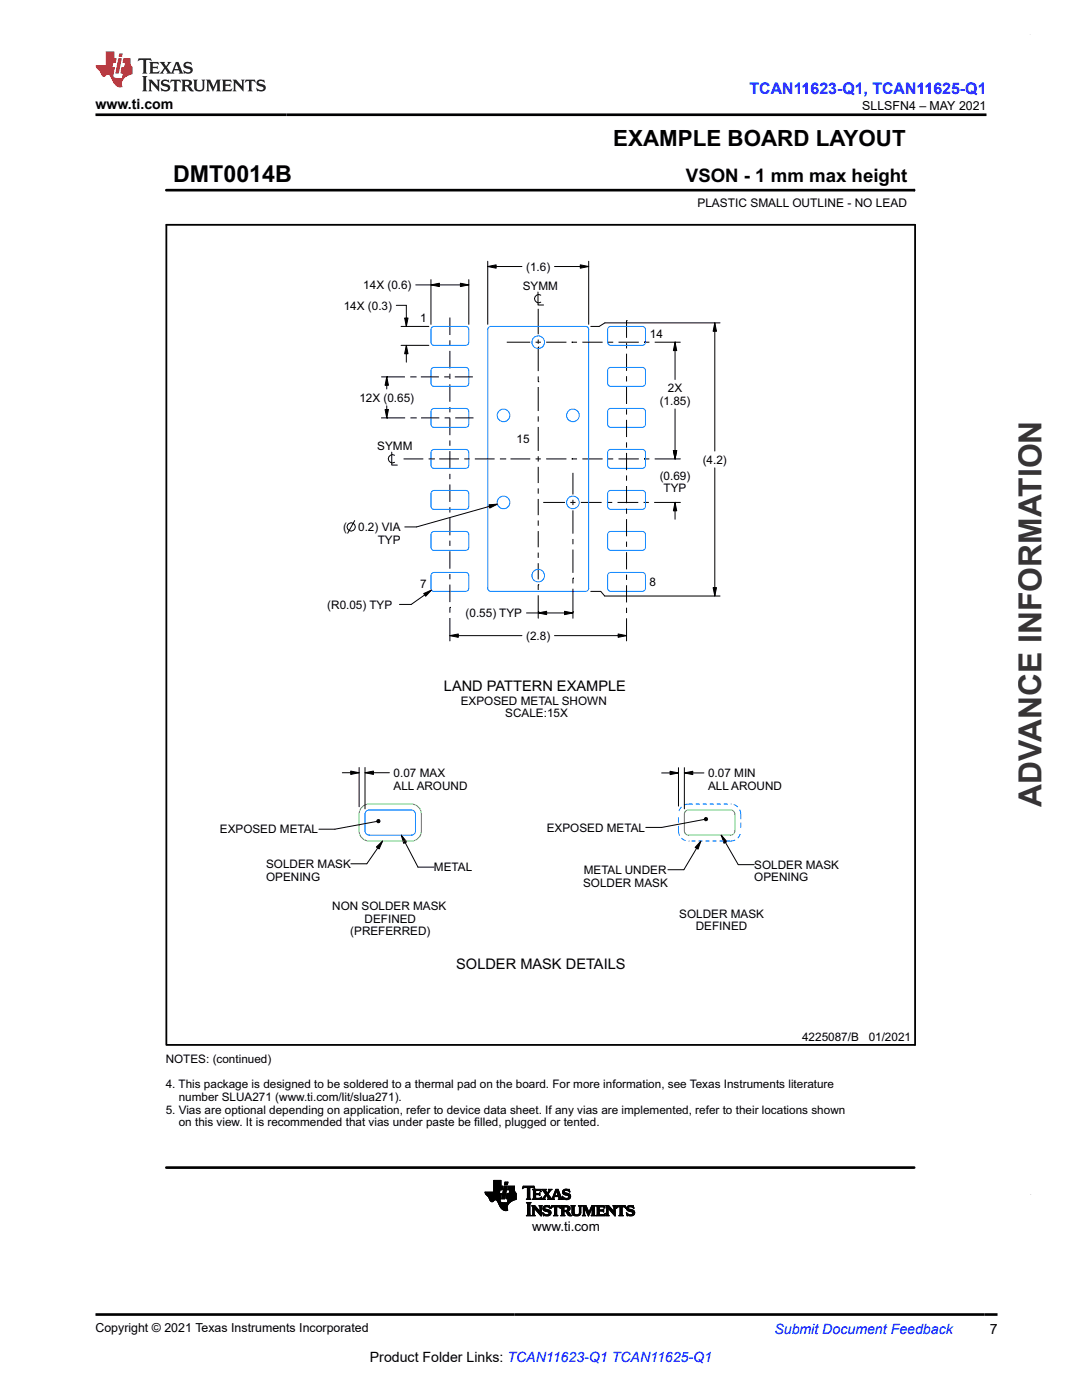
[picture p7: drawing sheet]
<svg xmlns="http://www.w3.org/2000/svg" width="216mm" height="279mm" viewBox="0 0 216 279" stroke-linecap="round" stroke-linejoin="round" font-family="sans-serif">
<g fill="none" stroke="#000" stroke-width=".2">
<path d="M33.2 38h149.2M182.4 37.7v.5M83 56.9h10.5M86 56.9l1.7-.4v.7zM86 55.8v8.9M91.9 56.5l1.6 .4-1.6 .3zM93.5 55.8v8.9M97.3 53.2l1.7-.3v.6zM97.3 52.1v12.6M97.3 53.2h6.8M107.3 58.3v2.6h1.2M107.9 58.9a.82 .82 0 0 0-1.3 .7 .82 .82 0 0 0 1.3 .7"/>
<path d="M110.6 53.2h6.9M115.8 52.9l1.7 .3-1.7 .3zM117.5 52.1v12.6M76.1 75.2h4.7M77.2 75.2l.3 1.7h-.7zM77.2 75.2v2.4M77.2 75.2h.1M79.1 60.9h2v4.2M80 68.9h5.6M80 65.1h5.6M80.7 63.5h.7l-.3 1.6zM81.1 68.9l.3 1.7h-.7z"/>
<path d="M81.1 68.9v3.4M81.9 75.2h1M82.9 75.2h.1M84 75.2h3.6M88.6 75.2h1.1M89.8 63.4v3.5M89.8 67.9v1.1M89.8 70v3.5M89.8 74.6v1M89.8 76.7v3.5M90.8 75.2h3.6M101.1 68.3h4.7"/>
<path d="M106.9 68.3h1M107.4 76.2h.1M107.4 69.3h.1M107.4 61.6v5.1M107.4 67.8v.8M107.4 69.3v4.8M107.4 75.1v1.1M107.4 77.2v4.8M109 68.3h4M114.1 68.3h.1M114.1 68.3h1M116.2 68.3h4"/>
<path d="M121.3 68.3h1.1M123.4 68.3h4.1M125 64h.1M125 64v3.4M125 68.5v1M125 70.6v3.4M125 75.1v1M125 77.2v3.4M128.5 68.3h.1M128.5 68.3h1.1M130.6 68.3h5.1M134.7 68.3h.1"/>
<path d="M134.7 68.3l.3 1.7h-.6zM134.7 68.3v7.4M142.6 64.4l.4 1.7h-.7zM142.6 64.4v25.6M143.7 64.4h-23l-1.1 .7h-1.7M76.1 83.4h4.7M76.8 81.7h.7l-.3 1.7zM77.2 81v2.4M77.2 83.4h.1M78.2 90.2v2.6h1.1M78.7 90.9a.82 .82 0 0 0-1.2 .7 .82 .82 0 0 0 1.2 .7M80.5 91.6h4"/>
<path d="M81.9 83.4h1.1M83 83.4h.1M84 83.4h3.7M85.5 91.6h1.1M86.6 91.6h.1M87.6 91.6h4M88.7 83.4h1.1M89.8 81.2v1.1M89.8 83.4v3.5M89.8 87.9v1.1M89.8 90v3.5M89.8 94.6v1"/>
<path d="M89.8 96.7v3.5M90.8 83.4h3.7M92.6 91.6h1.1M94.7 91.6h4M99.8 91.6h1M100.8 91.6h.1M101.9 91.6h3.9M106.9 91.6h1M107.4 83.1v1M107.4 85.2v4.8M107.4 91.1v1M107.4 93.2v3.2"/>
<path d="M107.4 97.5v1M107.4 99.6v3.2M109 91.6h4M114.1 91.6h.1M114.1 91.6h1M114.3 94.4v4.3M114.3 99.7v1.1M116.2 91.6h4M121.3 91.6h1.1M123.4 91.6h4.1M125 81.7v1M125 83.8v3.4"/>
<path d="M125 88.3v1M125 90.4v3.4M125 94.9v1M125 97v3.4M128.5 91.6h.1M128.5 91.6h1.1M130.6 91.6h5.2M134.4 89.9h.6l-.3 1.7zM134.7 91.6h.1M134.7 81.6v10M142.6 93.4v25.6M70.8 103.9l-1.4 2.5"/>
<path d="M84.5 118.5l1.6-.7-1.2 1.2zM86.1 117.8l-4 2.8h-2.4M89.8 101.2v1.1M89.8 103.3v3.5M89.8 107.9v1.1M89.8 110v3.5M89.8 114.6v1M89.8 116.7v3.5M97.6 100.7l1.7-.1-1.6 .8zM99.3 100.6l-16.2 4.6h-2.3M107.4 116.7h.1M107.4 103.9v1"/>
<path d="M107.4 106v3.2M107.4 110.3v1M107.4 112.4v3.2M107.4 116.7v1M107.4 118.8v4.6M108.4 100.3h4.3M113.8 100.3h1M114.3 115.4h.1M114.3 101.9v4.6M114.3 107.6v1M114.3 109.7v4.6M114.3 115.4v1"/>
<path d="M114.3 117.5v5.9M115.9 100.3h4.1M117.9 118h2l.8 1h23M121.1 100.3h1.1M123.2 100.3h4.2M125 101.5v1M125 103.6v3.4M125 108.1v1M125 110.2v3.4M125 114.7v1M125 116.8v3.4M128.4 100.3h1.1"/>
<path d="M130.5 100.3h5.3M134.7 100.3h.1M134.7 100.3l.3 1.7h-.6zM134.7 100.3v3.3M142.3 117.3h.7l-.4 1.7zM89.8 126.9l1.6-.4v.7zM89.8 121.2h.1M89.8 126.8h.1M89.8 121.2v1.1M89.8 123.3v4.6M89.8 126.9h14.3M105.1 122.3h9.2"/>
<path d="M107.4 122.3l1.7-.3v.7zM107.4 122h.1M110.6 126.9h14.4M112.6 122l1.7 .3-1.7 .4zM114.3 122.1h.1M123.3 126.5l1.7 .4-1.7 .3zM125 121.3v1M125 123.4v4.5M68.3 154.2h3.4M70 153.9l1.7 .3-1.7 .4zM71.7 153.2v7.8M72.8 154.2l1.7-.3v.7z"/>
<path d="M72.8 153.2v8.2M72.8 154.2h4.9M132 154.3h3.4M133.7 153.9l1.7 .4-1.7 .3zM135.4 153.2v7.7M136.6 154.3l1.6-.4v.7zM136.6 153.2v8.2M136.6 154.3h3.9M75.1 169l1.2-1.2-.6 1.6zM75.2 163.9l-8.4 1.6h-3.2M75.2 163.7l.2-.2 .3 .1 .1 .3-.1 .2-.3 .1-.2-.2zM76.3 167.8l-3.1 4.6h-3.2"/>
<path d="M80.1 166.7l1.1 1.3-.6 .3zM80.1 166.7l3.3 6.4h3.2M139.9 167.8l-.6 1.7-.6-.4zM139.9 167.8l-3.4 5.8h-3.2M140.5 163.5l-8.5 1.6h-3.1M140.6 163.3l.2-.2 .3 .1 .1 .3-.1 .2-.3 .1-.2-.2zM143.9 166.7l1.1 1.3-.5 .3zM143.9 166.7l3.4 5.9h3.2M96.8 238h2.9M96.8 238.1h2.9M96.8 238.2h2.8M96.9 238.2h3.2l-.2 1"/>
<path d="M96.9 238.3h3.1M96.9 238.4h3.1M97 238.4h3M97.1 238.5h2.9M97.1 238.6h2.9M97.2 238.6h2.8M97.3 238.7h2.7M97.4 238.8h2.5M97.5 238.9h2.4M97.6 239h2.3M97.6 239.1h2.3M97.6 239.2h2.3"/>
<path d="M97.7 239.3h2.1M97.7 239.4h2.1M97.7 239.5h1M97.8 239.5h.8M97.8 239.6h.7M97.9 239.7h.6M97.9 239.7h.5M98.1 239.8h.2M98.5 237.8h1.2M98.5 237.7h1.2M98.5 237.6h1.3M98.5 236.7h1.8l-.1 .8h-1.7"/>
<path d="M98.5 237.4h1.7M98.5 237.3h1.7M98.5 237.2h1.7M98.5 237.2h1.8M98.5 237.1h1.8M98.5 237h1.8M98.5 236.9h1.8M98.5 236.8h1.8M98.5 236.6h1.5M98.5 236.5h1.5M98.5 236.4h1.5M98.5 236.3h1.5"/>
<path d="M98.5 236.2h1.5M98.5 236.1h1.5M98.5 236h1.5M98.5 235.9h1.5M98.5 235.8h1.5M98.5 235.7h1.5M98.5 235.6h1.5M99 239.5h.8M99.1 239.5h.7M99.2 239.6h.6M99.2 239.7h.6M99.3 239.7h.5"/>
<path d="M99.3 239.8h.5M99.3 239.9h.6M99.4 239.9h.6M99.7 237.9h-2.9l.1 .4 .6 .6 .4 .8 .4 .1 .4-.3h.4l.8 1.5 .7 .5h.7l-.1-.8 .6-.8M99.8 237.5l-.2 .7M99.9 239.2l-.1 .6 .6 .2h.8l.2-.7M100 236.7v-1.1h-1.5v2.3M100.1 239.2h.6M100.1 239.1h.6M100.2 239h.5M100.2 238.9h.6M100.2 238.8h.6"/>
<path d="M100.2 238.7h.6M100.2 238.6h.6M100.3 238.6h.5M100.3 238.5h.5M100.3 238.4h.6M100.3 238.3h.6M100.3 238.2h.6M100.3 238.1h.6M100.4 238h.5M100.4 238h.6M100.4 237.9h.6M100.4 237.8h.6"/>
<path d="M100.4 237.7h.6M100.4 237.6h.6M100.5 237.5h.5M100.5 237.4h.6M100.5 237.3h.6M100.5 237.2h.6M100.5 237.1h.6M100.6 237h.5M100.6 237h.6M100.6 236.9h.6M100.6 236.8h.6M100.6 236.7h.6l-.5 2.6h-.6z"/>
<path d="M100.7 236.4h.6M100.7 236.3h.6M100.7 236.2h.6M100.7 236.1h.6M100.7 236h.6M100.8 236h.5M100.8 235.9h.6l-.2 .6h-.5zM101 239.1h2M101 239h2M101 239.2h2M101 238.9h2M101 238.9v.3l.4 .1"/>
<path d="M101 238.8h2M101.1 238.7h1.9M101.1 238.6h1.9M101.1 238.5h1.9M101.1 238.4h1.9M101.1 238.3h1.9M101.2 239.9h.6M101.3 239.9h.6M101.3 239.8h.7M101.3 239.7h.8M101.3 239.7h.9M101.3 239.6h1"/>
<path d="M101.3 237.4h1.4M101.3 239.5h1.2M101.3 239.5h1.3M101.3 237.3h1.4M101.3 239.4h1.5M101.4 237.2h1.3M101.4 239.3h1.6M101.4 237.1h1.3M101.4 237h1.3M101.4 236.9h1.3M101.4 236.8h1.3M101.6 238.2h1.4"/>
<path d="M101.6 238.1h1.3M101.6 238h1.2M101.7 237.9h1.1M101.7 237.8h1M101.7 237.7h1M101.7 237.6h1M101.7 237.5l-.1 .7M102.7 237.5h-1.4l.2-.8h1.2v1l.3 .5v1.2M103 239.4l-1.2 .5M103 238.2h-1.8l-.2 .7M104.2 237.2h.2M104.3 237.1h.2"/>
<path d="M104.3 237h2.3M104.3 236.9h2.3M104.4 236.8h2.2M105 239.3h.9M105.2 239.2h.6M105.2 237.1h.5M105.2 239.1h.5M105.2 237.1v-.1h-.5l-.5 .2 .2-.5h2.1l.2 .5-.5-.2h-.4l-.1 .1M105.2 239l-.2 .3M105.2 239h.5M105.2 238.9h.5M105.2 238.8h.5"/>
<path d="M105.2 238.7h.5M105.2 238.6h.5M105.2 238.5h.5M105.2 238.4h.5M105.2 238.3h.5M105.2 238.2h.5M105.2 238.1h.5M105.2 238h.5M105.2 237.9h.5M105.2 237.8h.5M105.2 237.7h.5M105.2 237.6h.5"/>
<path d="M105.2 237.5h.5M105.2 237.4h.5M105.2 237.3h.5M105.2 237.2h.5M105.2 237.1v1.9M105.7 239l.2 .3M105.7 237.1v1.9M105.9 239.3h-.9M106.2 239.3h1.7M106.3 237.4h1.6M106.4 239.2h1.6M106.4 237.5h1.5"/>
<path d="M106.4 239.1h.5M106.4 237.6h.5M106.4 237.7l-.2-.4h1.6l.2 .5M106.4 239l-.2 .3M106.4 238.2h1.1l.2-.2v.6l-.2-.2-1.1 .1M106.4 239h.5M106.4 238.9h.5M106.4 238.8h.5M106.4 238.7h.5M106.4 238.6h.5M106.4 238.4h1.3M106.4 238.3h1.3"/>
<path d="M106.4 238.1h.5M106.4 238h.5M106.4 237.9h.5M106.4 237.8h.5M106.4 237.7h.5M106.4 237.7v1.3M106.5 237.1h.2M106.6 237.2h.1M106.9 237.7l.1-.1h.5l.5 .2M106.9 238.4v.7h.8l.3-.2-.1 .5-1.7-.1M106.9 237.7v.5M107.5 238.2h.2"/>
<path d="M107.6 238.5h.1M107.6 239.1h.4M107.6 238.1h.1M107.6 238.6h.1M107.6 237.6h.3M107.8 237.7h.2M107.9 239h.1M107.9 237.8h.1M108 238.9h.1M108 239.3h.8M108.1 237.4h.8M108.3 239.2h.3"/>
<path d="M108.3 237.5h.6M108.3 239.1h.4M108.4 237.6h.5M108.4 239l-.4 .3M108.4 239h.3M108.4 237.7h.6M108.5 238.9h.3M108.5 237.8h.5M108.5 238.8h.3M108.6 237.9h.5M108.6 238.8h.3M108.6 238h.5"/>
<path d="M108.7 238.7h.3M108.7 238.1h.8M108.7 238.6h.8M108.8 238.2h.6M108.8 239.3h-.8M108.8 238.5h.7M108.8 238.3h.6M108.9 238.4h.5M108.9 237.7l.1-.4h-.9l.8 1.1-.5 .6M108.9 237.7l.3 .4 .4-.5-.2-.3h.7l-.7 1M109.1 238.7h.5M109.2 238.8h.5"/>
<path d="M109.3 239.3l.1-.2-.4-.6-.3 .7 .1 .1M109.3 239.3h1.4M109.3 238h.3M109.3 238.9h.5M109.3 237.9h.3M109.4 238.3l.7 .9 .2-.2M109.4 239h.5M109.4 237.8h.3M109.4 239.1h.5M109.4 239.2h.6M109.5 237.7h.3M109.5 237.4h.6"/>
<path d="M109.5 237.6h.3M109.6 237.5h.3M110.1 239.2h.4M110.2 239.1h.3M110.2 239h.3M110.3 239l.6-1.7h.5l.6 1.8 .3 .2M110.3 238.9h.3M110.3 238.8h.3M110.4 238.8h1.5M110.4 238.7h1.5M110.4 238.6h.3M110.5 238.5h.2"/>
<path d="M110.5 238.4h.3M110.5 239.1l.2 .2M110.5 239.1l.1-.3h.8l.1 .3M110.5 238.3h.3M110.6 238.2h.2M110.6 238.1h.3M110.7 239.3h-1.4M110.7 238h.2M110.7 237.9h.3M110.7 237.8h.3M110.8 237.7h.7M110.8 237.6h.7"/>
<path d="M110.8 237.5h.6M110.9 237.4h.5M111 237.7l.4 .9h-.7zM111.1 237.8h.4M111.1 237.9h.5M111.1 238h.5M111.2 238.1h.4M111.2 238.2h.5M111.2 238.3h.5M111.3 238.4h.5M111.3 238.5h.5M111.4 238.6h.4"/>
<path d="M111.4 239.3h.9M111.5 238.8h.4M111.5 238.9h.5M111.5 239h.5M111.5 239.1l-.1 .2M111.6 239.2h.5M111.6 239.1h.4M112.2 238.8h.1M112.2 238.9h.2M112.2 237.9h.4M112.2 238h.5M112.2 237.8h.4"/>
<path d="M112.3 239h.3M112.3 239.3h-.9M112.3 238.1h.7M112.3 237.7h.3M112.3 239.1h.5M112.3 238.2h1.1M112.3 239.2h1.4M112.3 237.6h.4M112.3 239.3h.2M112.4 238.3h1.2M112.4 237.5h1.2M112.5 238.4h1.2"/>
<path d="M112.5 237.4h1.1M112.6 239.3h.9M112.7 238.5h1.1M112.7 237.3h.5M112.9 239.4h.3M113.1 238.6h.7M113.2 238.6l.3 .2-.3 .3h-.5l-.5-.4M113.3 239.1h.5M113.3 237.6h.4M113.4 238.7h.5M113.4 239h.4M113.5 238.8h.4"/>
<path d="M113.5 238.9h.3M113.5 237.7h.2M113.6 237.8h.1M113.7 237.9l-.6-.3h-.4l-.1 .2 .1 .2 1.1 .4v.5l-.2 .4-1.3 .1-.1-.7M113.7 237.9l-.1-.6h-.8l-.4 .3-.2 .3 .1 .3 .9 .4M113.7 237.9h.1M99.4 240h1M99.4 240.1h2.2M99.5 240.1h2.1M99.5 240.2h2M99.5 240.3h1.9M99.6 240.3h1.8"/>
<path d="M99.6 240.4h1.8M99.6 240.5h1.7M99.7 240.5h1.6M99.7 240.6h1.6M99.7 240.7h1.5M99.8 240.7h1.4M99.8 240.8h1.4M99.8 240.9h1.4M99.9 240.9h1.3M99.9 241h1.3M100 241.1h1.2M100.1 241.2h1.1"/>
<path d="M100.2 241.3h1M100.2 241.3h1.1M100.3 241.4h1M100.4 241.5h.9M100.6 241.5h.7M100.9 241.6h.1M101.2 240h.5M105 242.6l.3-.3v-2l-.3-.3h1l-.3 .3v2.1l.3 .2M105 242.6h1M105.1 240.1h.8M105.2 242.5h.6M105.2 240.2h.6"/>
<path d="M105.2 242.4h.5M105.3 240.3h.4M105.3 242.3h.4M105.3 242.2h.4M105.3 242.1h.4M105.3 242h.4M105.3 241.9h.4M105.3 241.8h.4M105.3 241.7h.4M105.3 241.6h.4M105.3 241.5h.4M105.3 241.4h.4"/>
<path d="M105.3 241.3h.4M105.3 241.2h.4M105.3 241.1h.4M105.3 241h.4M105.3 240.9h.4M105.3 240.8h.4M105.3 240.7h.4M105.3 240.6h.4M105.3 240.5h.4M105.3 240.4h.4M106 242.6h-1M106.1 242.6h.7"/>
<path d="M106.1 240.6h.6M106.2 240.7h.6M106.3 242.5h.4M106.3 240.8h.6M106.3 242.4h.3M106.3 240.9h.7M106.3 242.3h.3M106.3 242.2h.3M106.3 242.1h.3M106.3 242h.3M106.3 241.9h.3M106.3 241.8h.3"/>
<path d="M106.3 241.7h.3M106.3 241.6h.3M106.3 241.5h.3M106.3 241.4h.3M106.3 241.3h.3M106.3 241.2h.3M106.3 241.1h.8M106.3 241h.8M106.6 241.1v1.3l.2 .2M106.6 241.1h.1M106.6 241.1l1.4 1.6v-1.8l.2-.3h-.6l.1 .3 .1 .9M106.7 241.2h.5"/>
<path d="M106.7 241.3h.6M106.8 242.6h-.7M106.8 241.4h.6M106.9 241.5h.6M107 241.6h.6M107.1 241.7h.5M107.1 241.8h.9M107.2 241.9h.8M107.3 241.9h.7M107.4 242h.6M107.5 242.1h.5M107.6 242.2h.4"/>
<path d="M107.6 240.6h.6M107.6 242.3h.4M107.7 240.7h.4M107.7 242.4h.3M107.7 240.8h.3M107.7 241.8l-1-1.2h-.6l.2 .3v1.5l-.2 .2M107.7 241.8h.1M107.7 240.9h.3M107.8 241.7h.2M107.8 241.6h.2M107.8 241.5h.2M107.8 241.4h.2"/>
<path d="M107.8 241.3h.2M107.8 241.2h.2M107.8 241.1h.2M107.8 241h.2M107.8 242.5h.2M107.9 242.6h.1M108.3 242h.1M108.3 242.1h.1M108.3 242.2h.3M108.3 241.2h.4M108.3 241.1h.4M108.3 241.3h.5"/>
<path d="M108.3 242.3h.4M108.3 241h.4M108.4 241.4h.8M108.4 242.4h.6M108.4 240.9h.4M108.4 242.5h1.3M108.4 241.5h1.2M108.4 242.6h.1M108.4 240.8h1.3M108.5 241.6h1.2M108.5 240.7h1.2M108.6 241.7h1.2"/>
<path d="M108.7 242.6h.9M108.7 240.6h.7M108.9 241.8l-.5-.4v-.5l.4-.3h.9l.1 .6-.7-.4-.3 .1-.1 .2 1 .5 .3 .4M108.9 241.8l.6 .1v.4l-.6 .1-.6-.4M108.9 241.8h1M109.2 242.4h.6M109.3 241.9h.6M109.4 240.9h.3M109.5 242.3h.4M109.5 241.9h.4M109.5 242.2h.4M109.5 242h.5"/>
<path d="M109.6 242.1h.3M109.6 240.6h.1M109.6 241h.2M109.7 241.1h.1M109.9 241.1h.1M109.9 241h.2M110 242l-.3 .5-.6 .2-.5-.2-.2 .1-.1-.6M110 240.9h.2M110 240.8h1.8M110 240.7h1.7M110.1 240.6h1.6M110.4 242.6h.9"/>
<path d="M110.6 242.5h.5M110.6 242.4h.5M110.7 240.9h.4M110.7 242.3h.4M110.7 241l-.4-.1-.4 .2 .2-.5h1.6l.2 .5-.5-.2h-.3v.1M110.7 241v1.4l-.3 .2M110.7 242.2h.4M110.7 242.1h.4M110.7 242h.4M110.7 241.9h.4M110.7 241.8h.4M110.7 241.7h.4"/>
<path d="M110.7 241.6h.4M110.7 241.5h.4M110.7 241.4h.4M110.7 241.3h.4M110.7 241.2h.4M110.7 241.1h.4M110.7 241h.4M111.1 241v1.4l.2 .2M111.3 242.6h-.9M111.6 240.9h.2M111.7 241h.1M111.7 241.1h.1"/>
<path d="M111.9 242.6l.2-.2v-1.5l-.2-.3 1.5 .1 .3 .2v.4l-.1 .3-.4 .1 .9 .9h-.6l-.5-.7-.5-.1v.6l.2 .2M111.9 242.6h.8M111.9 240.6h1.3M112 240.7h1.5M112 242.5h.6M112.1 240.8h1.5M112.1 242.4h.4M112.1 240.9h.4M112.1 242.3h.4M112.1 242.2h.4M112.1 242.1h.4M112.1 242h.4"/>
<path d="M112.1 241.9h.4M112.1 241.8h1.2M112.1 241.7h1.3M112.1 241.6h1.5M112.1 241.5h.4M112.1 241.4h.4M112.1 241.3h.4M112.1 241.2h.4M112.1 241.1h.4M112.1 241h.4M112.7 240.9l-.2 .1v.6M112.7 242.6h-.8"/>
<path d="M112.9 240.9h.3l.1 .3-.1 .3-.3 .1M112.9 241.9h.6M113 241.9h.5M113.1 242h.5M113.1 242.1h.6M113.1 240.9h.6M113.2 241.5h.5M113.2 242.2h.5M113.2 242.3h.6M113.2 241h.5M113.2 241.4h.5M113.3 241.3h.4"/>
<path d="M113.3 241.1h.5M113.3 241.2h.5M113.3 242.4h.6M113.4 242.5h.6M113.5 242.6h.6M113.9 240.6h.9M114.1 240.7h.5M114.1 240.8h.5M114.1 240.9h.5M114.1 241.9h.5M114.1 241.8h.5M114.1 241.7h.5"/>
<path d="M114.1 241.6h.5M114.1 241.5h.5M114.1 241.4h.5M114.1 241.3h.5M114.1 241.2h.5M114.1 241.1h.5M114.1 241h.5M114.1 242h.5M114.1 242.1h.5M114.2 242.2h.4M114.2 242.3h.5M114.3 242.4h.6"/>
<path d="M114.4 242.5h1.3M114.6 241.9l.1 .4 .4 .1 .4-.1 .1-.4M114.6 241.9v-1l.2-.3h-.9l.2 .3 .1 1.3 .2 .3 .5 .2 .6-.1 .3-.2 .1-.5M114.6 242.6h.9M115.3 242.4h.5M115.4 240.6h.7M115.5 242.3h.3M115.5 240.7h.5M115.6 242.2h.3M115.6 242.1h.3M115.6 240.8h.3M115.6 242h.3"/>
<path d="M115.6 240.9h.3M115.6 241.9v-1l-.2-.3h.7l-.2 .2v1.1M115.6 241.9h.3M115.6 241.8h.3M115.6 241.7h.3M115.6 241.6h.3M115.6 241.5h.3M115.6 241.4h.3M115.6 241.3h.3M115.6 241.2h.3M115.6 241.1h.3M115.6 241h.3"/>
<path d="M116.2 242.6l.2-.3v-1.4l-.2-.3h.7l.6 1.3 .6-1.3h.7l-.2 .3v1.5l.2 .2M116.2 242.6h.6M116.2 240.6h.7M116.3 240.7h.7M116.3 242.5h.4M116.4 240.8h.6M116.4 242.4h.3M116.4 240.9h.7M116.4 242.3h.3M116.4 242.2h.3M116.4 242.1h.3M116.4 242h.3"/>
<path d="M116.4 241.9h.3M116.4 241.8h.3M116.4 241.7h.3M116.4 241.6h.3M116.4 241.5h.3M116.4 241.4h.3M116.4 241.3h.3M116.4 241.2h.3M116.4 241.1h.8M116.4 241h.7M116.7 242.3l.1 .3M116.7 242.3v-1.3l.7 1.7 .8-1.7v1.4l-.2 .2"/>
<path d="M116.7 241.2h.5M116.8 241.3h.4M116.8 241.4h.5M116.8 242.6h-.6M116.9 241.5h.4M116.9 241.6h.5M116.9 241.7h.5M117 241.8h.4M117 241.9h.5M117.1 241.9h.7M117.1 242h.6M117.1 242.1h.6"/>
<path d="M117.2 242.2h.4M117.2 242.3h.4M117.3 242.4h.3M117.3 242.5h.2M117.4 242.6h.1M117.6 241.9h.2M117.6 241.8h.2M117.6 241.7h.3M117.7 241.6h.2M117.7 241.5h.3M117.8 241.4h.2M117.8 241.3h.2"/>
<path d="M117.8 241.2h.3M117.9 241.1h.7M117.9 241h.7M118 240.9h.6M118 242.6h.8M118 240.8h.6M118 240.7h.7M118.1 240.6h.7M118.1 242.5h.6M118.1 242.4h.5M118.2 242.3h.4M118.2 242.2h.4"/>
<path d="M118.2 242.1h.4M118.2 242h.4M118.2 241.9h.4M118.2 241.8h.4M118.2 241.7h.4M118.2 241.6h.4M118.2 241.5h.4M118.2 241.4h.4M118.2 241.3h.4M118.2 241.2h.4M118.8 242.6h-.8M119 242.6h1.6"/>
<path d="M119 240.6h1.6M119.1 240.7h1.5M119.1 242.5h1.6M119.1 240.8h1.5M119.2 242.4h1.5M119.2 240.9h.4M119.2 242.3h.4M119.2 242.2h.4M119.2 242.1h.4M119.2 242h.4M119.2 241.9h.4M119.2 241.8h.4"/>
<path d="M119.2 241.7h1.3M119.2 241.6h1.3M119.2 241.5h1.3M119.2 241.4h.4M119.2 241.3h.4M119.2 241.2h.4M119.2 241.1h.4M119.2 241h.4M119.6 241v.5h.6l.3-.2v.6l-.3-.2h-.6v.7h.8l.4-.3M119.8 240.9l-.2 .1M120.1 240.9l.6 .2M120.3 241.8h.2"/>
<path d="M120.3 241.4h.2M120.4 240.9h.3M120.6 242.3h.2M120.6 241h.1M120.7 241.1h.1M120.7 241.1l-.2-.5h-1.5l.2 .3v1.4l-.2 .3M120.7 242.2h.1M120.8 242.1h.1M120.8 242.1l-.2 .5h-1.6M120.9 242.6h.6M120.9 240.6h.6M121 240.7h.6"/>
<path d="M121 242.5h.4M121 240.8h.6M121.1 242.4h.2M121.1 240.9h.6M121.1 242.3h.2M121.1 242.2h.2M121.1 242.1h.2M121.1 242h.2M121.1 241.9h.2M121.1 241.8h.2M121.1 241.7h.2M121.1 241.6h.2"/>
<path d="M121.1 241.5h.2M121.1 241.4h.2M121.1 241.3h.2M121.1 241.2h.2M121.1 241.1h.8M121.1 241h.7M121.3 241.1v1.3l.2 .2M121.3 241.1h.1M121.3 241.1l1.5 1.6v-1.8l.1-.3h-.6l.2 .3v.9l-1-1.2h-.6l.2 .3v1.4l-.2 .3M121.4 241.2h.6M121.5 241.3h.6M121.5 242.6h-.6"/>
<path d="M121.6 241.4h.5M121.6 241.5h.6M121.7 241.6h.6M121.8 241.7h.6M121.9 241.8h.9M122 241.9h.8M122.1 241.9h.7M122.1 242h.7M122.2 242.1h.6M122.3 242.2h.5M122.3 240.6h.6M122.4 242.3h.4"/>
<path d="M122.4 240.7h.5M122.5 242.4h.3M122.5 240.8h.3M122.5 240.9h.3M122.5 241.7h.3M122.5 241.6h.3M122.5 241.5h.3M122.5 241.4h.3M122.5 241.3h.3M122.5 241.2h.3M122.5 241.1h.3M122.5 241h.3"/>
<path d="M122.6 242.5h.2M122.6 242.6h.2M123 241.1h.1M123 241h.2M123 240.9h.3M123.1 240.8h1.7M123.1 240.7h1.7M123.1 240.6h1.7M123.5 242.6h.9M123.7 242.5h.5M123.7 242.4h.5M123.7 240.9h.5"/>
<path d="M123.7 241v-.1h-.3l-.4 .2 .1-.5h1.7l.1 .5-.4-.2h-.3l-.1 .1M123.7 241v1.4l-.2 .2M123.7 242.3h.4M123.7 242.2h.4M123.7 242.1h.4M123.7 242h.4M123.7 241.9h.4M123.7 241.8h.4M123.7 241.7h.4M123.7 241.6h.4M123.7 241.5h.4M123.7 241.4h.4"/>
<path d="M123.7 241.3h.4M123.7 241.2h.4M123.7 241.1h.4M123.7 241h.4M124.1 241l.1 1.4 .2 .2M124.4 242.6h-.9M124.6 240.9h.2M124.7 241h.2M124.8 241.1h.1M125 242h.1M125 242.1h.1M125 242.2h.3"/>
<path d="M125 241.2h.4M125 241.1h.4M125 241.3h.5M125 242.3h.4M125 241h.4M125.1 241.4h.8M125.1 242.4h.6M125.1 240.9h.4M125.1 242.5h1.3M125.1 241.5h1.2M125.1 242.6h.1M125.1 240.8h1.3"/>
<path d="M125.2 241.6h1.2M125.2 240.7h1.2M125.3 241.7h1.2M125.4 242.6h.9M125.4 240.6h.7M125.6 241.8l-.5-.4v-.5l.4-.3h.9l.1 .6-.7-.4-.3 .1-.1 .2 1 .5 .3 .4M125.6 241.8l.6 .1v.4l-.6 .1-.6-.4M125.6 241.8h1M125.9 242.4h.6M126 241.9h.6M126.1 240.9h.3M126.2 242.3h.4"/>
<path d="M126.2 241.9h.4M126.2 242.2h.4M126.2 242h.5M126.3 242.1h.3M126.3 240.6h.1M126.3 241h.2M126.4 241.1h.1M126.7 242l-.3 .5-.6 .2-.5-.2-.2 .1-.1-.6"/>
<circle cx="70.1" cy="105.2" r=".82"/>
</g>
<g fill="#000">
<path d="M86 56.9l1.7-.4v.7zM91.9 56.5l1.6 .4-1.6 .3zM97.3 53.2l1.7-.3v.6zM115.8 52.9l1.7 .3-1.7 .3zM77.2 75.2l.3 1.7h-.7zM81.1 68.9l.3 1.7h-.7zM80.7 63.5h.7l-.3 1.6zM134.7 68.3l.3 1.7h-.6zM142.6 64.4l.4 1.7h-.7zM76.8 81.7h.7l-.3 1.7zM134.4 89.9h.6l-.3 1.7zM84.5 118.5l1.6-.7-1.2 1.2z"/>
<path d="M97.6 100.7l1.7-.1-1.6 .8zM134.7 100.3l.3 1.7h-.6zM142.3 117.3h.7l-.4 1.7zM89.8 126.9l1.6-.4v.7zM107.4 122.3l1.7-.3v.7zM112.6 122l1.7 .3-1.7 .4zM123.3 126.5l1.7 .4-1.7 .3zM70 153.9l1.7 .3-1.7 .4zM72.8 154.2l1.7-.3v.7zM133.7 153.9l1.7 .4-1.7 .3zM136.6 154.3l1.6-.4v.7zM75.2 163.7l.2-.2 .3 .1 .1 .3-.1 .2-.3 .1-.2-.2z"/>
<path d="M75.1 169l1.2-1.2-.6 1.6zM80.1 166.7l1.1 1.3-.6 .3zM139.9 167.8l-.6 1.7-.6-.4zM140.6 163.3l.2-.2 .3 .1 .1 .3-.1 .2-.3 .1-.2-.2zM143.9 166.7l1.1 1.3-.5 .3z"/>
</g>
<path d="M33.2 44.9h149.4v163.6h-149.4z" fill="none" stroke="#000" stroke-width=".36"/>
<path d="M33.2 38h149.2M33.2 233h149.2" fill="none" stroke="#000" stroke-width=".53"/>
<g fill="none" stroke="#007fff" stroke-width=".2">
<path d="M86.2 65.3l.4-.2h6.3a.63 .63 0 0 1 .6 .7v2.5a.63 .63 0 0 1-.6 .6h-6.3a.63 .63 0 0 1-.6-.6v-2.5zM86.2 73.5l.4-.2h6.3a.63 .63 0 0 1 .6 .7v2.5a.63 .63 0 0 1-.6 .6h-6.3a.63 .63 0 0 1-.6-.6v-2.5zM97.5 65.3l.5-.2h18.8a.63 .63 0 0 1 .7 .7v51.6a.63 .63 0 0 1-.7 .6h-18.8a.63 .63 0 0 1-.7-.6v-51.6zM121.4 65.3l.5-.2h6.3a.63 .63 0 0 1 .6 .7v2.5a.63 .63 0 0 1-.6 .6h-6.3a.63 .63 0 0 1-.7-.6v-2.5zM121.4 73.5l.5-.2h6.3a.63 .63 0 0 1 .6 .7v2.5a.63 .63 0 0 1-.6 .6h-6.3a.63 .63 0 0 1-.7-.6v-2.5zM86.2 89.9l.4-.2h6.3a.63 .63 0 0 1 .6 .6v2.5a.63 .63 0 0 1-.6 .7h-6.3a.63 .63 0 0 1-.6-.7v-2.5zM86.2 98.1l.4-.2h6.3a.63 .63 0 0 1 .6 .6v2.5a.63 .63 0 0 1-.6 .7h-6.3a.63 .63 0 0 1-.6-.7v-2.5zM86.2 81.7l.4-.2h6.3a.63 .63 0 0 1 .6 .6v2.6a.63 .63 0 0 1-.6 .6h-6.3a.63 .63 0 0 1-.6-.6v-2.6zM121.4 89.9l.5-.2h6.3a.63 .63 0 0 1 .6 .6v2.5a.63 .63 0 0 1-.6 .7h-6.3a.63 .63 0 0 1-.7-.7v-2.5zM121.4 98.1l.5-.2h6.3a.63 .63 0 0 1 .6 .6v2.5a.63 .63 0 0 1-.6 .7h-6.3a.63 .63 0 0 1-.7-.7v-2.5zM121.4 81.7l.5-.2h6.3a.63 .63 0 0 1 .6 .6v2.6a.63 .63 0 0 1-.6 .6h-6.3a.63 .63 0 0 1-.7-.6v-2.6zM86.2 106.2l.4-.1h6.3a.63 .63 0 0 1 .6 .6v2.5a.63 .63 0 0 1-.6 .6h-6.3a.63 .63 0 0 1-.6-.6v-2.5z"/>
<path d="M86.2 114.4l.4-.2h6.3a.63 .63 0 0 1 .6 .7v2.5a.63 .63 0 0 1-.6 .6h-6.3a.63 .63 0 0 1-.6-.6v-2.5zM121.4 106.2l.5-.1h6.3a.63 .63 0 0 1 .6 .6v2.5a.63 .63 0 0 1-.6 .6h-6.3a.63 .63 0 0 1-.7-.6v-2.5zM121.4 114.4l.5-.2h6.3a.63 .63 0 0 1 .6 .7v2.5a.63 .63 0 0 1-.6 .6h-6.3a.63 .63 0 0 1-.7-.6v-2.5zM73.1 161.9l.6-.3h8.4a.84 .84 0 0 1 .8 .9v3.3a.84 .84 0 0 1-.8 .9h-8.4a.84 .84 0 0 1-.9-.9v-3.3zM135.4 164.8v1.3l.2 .6M135.4 163.1v1.1M136 167.3l.8 .5M136 161.1l-.5 .8M137.4 167.8h.1M138 167.8h.8M138.2 160.5h-1.1l-.6 .2M138.8 160.5h.8"/>
<path d="M139.4 167.8h.8M140.2 160.5h.8M140.8 167.8h.8M141.6 160.5h.8M142.2 167.8h.8M143 160.5h.8M143.6 167.8h.8M144.4 160.5h.8M145.8 160.5h.1M146.4 160.6l.8 .5M146.7 167.6l-.6 .2h-1.1M147.6 161.6l.2 .6v1.3"/>
<path d="M147.7 166.5l-.5 .8M147.8 164.2v1"/>
<circle cx="107.4" cy="68.3" r="1.26"/>
<circle cx="100.5" cy="82.9" r="1.26"/>
<circle cx="114.3" cy="82.9" r="1.26"/>
<circle cx="100.5" cy="100.3" r="1.26"/>
<circle cx="107.4" cy="114.9" r="1.26"/>
<circle cx="114.3" cy="100.3" r="1.26"/>
</g>
<path d="M72.2 161.1l.9-.6h.6h8.4a2.01 2.01 0 0 1 2 2v3.3a2.01 2.01 0 0 1-2 2h-8.4a2.01 2.01 0 0 1-2-2v-3.3v-.6zM136.8 161.9l.6-.3h8.4a.84 .84 0 0 1 .8 .9v3.3a.84 .84 0 0 1-.8 .9h-8.4a.84 .84 0 0 1-.8-.9v-3.3z" fill="none" stroke="#6ef200" stroke-width=".2"/>
<path d="M27.7 11.6l-.2 .6 .5-.2h.6v.1v2.2l-.2 .4h1l-.2-.4v-2.2v-.1h.5l.5 .2-.1-.6zM29.8 12.4l.2 .3v1.6l-.2 .4h1.9l.1-.6a1.08 1.08 0 0 1-1.3 .2v-.7h.6l.4 .2v-.7l-.4 .2h-.6v-.5l.2-.2a1 1 0 0 1 1 .3l-.1-.5zM31.8 12.4l1 1.1-1 1.2h.9l-.2-.2 .4-.8 .5 .8-.2 .2h1.6l-.2-.2 .1-.5h1l.1 .5-.1 .2h.9l-.2-.4-.8-1.9h-.5l-1 2.1-.8-1.1 .9-1h-.8l.2 .2-.5 .6-.3-.6 .1-.2zM35.2 12.8l.4 1h-.8zM36.8 12.5a.65 .65 0 0 0-.2 .7 .65 .65 0 0 0 .6 .5l.7 .1 .1 .3a.79 .79 0 0 1-.7 .4 .79 .79 0 0 1-.7-.5l.1 .7 .2-.1a.93 .93 0 0 0 1.1 0 .93 .93 0 0 0 .4-.9 1.46 1.46 0 0 0-1.2-.6l-.1-.3a1.09 1.09 0 0 1 1.2 .2l-.2-.6-.1 .1-.6-.2zM28.4 15.2l.2 .4v2.2l-.2 .4h1l-.2-.4v-2.2l.2-.4zM29.6 15.9l.2 .4v1.5l-.2 .4h.8l-.3-.4v-1.3l1.7 1.8v-2l.2-.4h-.8l.2 .2 .1 1.1-1.2-1.3zM32.3 16a.65 .65 0 0 0-.2 .8 .65 .65 0 0 0 .7 .4l.6 .2 .1 .2a.79 .79 0 0 1-.7 .4 .79 .79 0 0 1-.7-.5l.1 .7 .2-.1a.93 .93 0 0 0 1.1 .1 .93 .93 0 0 0 .4-1 1.46 1.46 0 0 0-1.2-.5l-.1-.4a1.09 1.09 0 0 1 1.2 .2l-.2-.6-.1 .1-.6-.1zM34.1 15.9l-.1 .6a.63 .63 0 0 1 .7-.3l.1 1.6-.3 .4h1l-.2-.4v-1.6a.66 .66 0 0 1 .8 .3l-.1-.6zM36.2 15.9l.2 .4v1.5l-.2 .4h.9l-.2-.2v-.7h.5l.1 .2a.79 .79 0 0 0 1.2 .6l-1-.9a.61 .61 0 0 0 .6-.6 .61 .61 0 0 0-.5-.7zM36.9 16.2h.2a.47 .47 0 0 1 .5 .1 .47 .47 0 0 1 .1 .5l-.2 .1-.6 .1zM38.5 15.9l.2 .2a2.27 2.27 0 0 0 .4 2 1.04 1.04 0 0 0 1.7-.7v-1.3l.2-.2h-.8l.2 .4v1.1a.6 .6 0 0 1-.6 .6 .6 .6 0 0 1-.6-.6v-1.1l.3-.4zM41.1 15.9l.2 .4v1.5l-.2 .4h.7l-.2-.4v-1.4l.9 1.9 .8-1.9v1.4l-.2 .4h1l-.3-.4v-1.5l.3-.4h-.8l-.7 1.5-.7-1.5zM44.3 15.9l.2 .4v1.5l-.2 .4h1.9l.1-.6a1.09 1.09 0 0 1-1.3 .2v-.7h.6l.4 .2v-.6l-.4 .2h-.6v-.6l.2-.1a1.01 1.01 0 0 1 1 .3l-.1-.6zM46.4 15.9l.3 .4v1.5l-.3 .4h.8l-.2-.4v-1.3l1.6 1.8v-2l.2-.4h-.7l.2 .2v1.1l-1.2-1.3zM49 15.9l-.1 .6a.63 .63 0 0 1 .8-.3v1.6l-.3 .4h1l-.2-.4v-1.6a.66 .66 0 0 1 .8 .3l-.1-.6zM51.4 16a.65 .65 0 0 0-.2 .8 .65 .65 0 0 0 .6 .4l.6 .2 .2 .2a.79 .79 0 0 1-.8 .4 .79 .79 0 0 1-.6-.5l.1 .7 .2-.1a.93 .93 0 0 0 1 .1 .93 .93 0 0 0 .5-1 1.46 1.46 0 0 0-1.3-.5l-.1-.4a1.09 1.09 0 0 1 1.3 .2l-.2-.6-.2 .1-.5-.1z" fill="#231f20"/>
<path d="M21.1 10.3v2.7h-2v.4l.9 1a.95 .95 0 0 0 .9 .9 .59 .59 0 0 1 .6-.4 .59 .59 0 0 1 .5 .3l.4 .8a1.59 1.59 0 0 0 2.1 1.4 1.61 1.61 0 0 1 1-2.3l1-.3-.1-1.5a1.59 1.59 0 0 1-.4-1.7h-1.4l-.2 .9h.5l-.1 .9h-.5l-.2 .9v.3l.4 .1-.2 .9h-.6a.73 .73 0 0 1-1.1-.7l.3-1.5h-.5l.2-.9h.5l.2-.9h-.5v-1.3zM23.6 11.6l-.6 3.1h.7l.6-3.1zM23.8 10.7l-.1 .6h.7l.1-.6z" fill="#ed1c24"/>
<path d="M19 22.9h177.8M19 262.3h180" fill="none" stroke="#000" stroke-width=".53"/>
<path d="M205.6 6.9h.1" fill="none" stroke="#373435" stroke-width=".2"/>
<text font-size="6.3" fill="#373435" x="207.8" y="161" transform="rotate(-90 207.8 161)">ADVANCE INFORMATION</text>
<text font-size="4.6" x="34.5" y="36.3">DMT0014B</text>
<text font-size="4.5" x="122.4" y="29.1">EXAMPLE BOARD LAYOUT</text>
<text font-size="3.7" x="136.9" y="36.3">VSON - 1 mm max height</text>
<text font-size="3.2" fill="#00f" x="149.6" y="18.7">TCAN11623-Q1, TCAN11625-Q1</text>
<g font-size="2.9">
<text x="88.6" y="138">LAND PATTERN EXAMPLE</text>
<text x="91" y="193.3">SOLDER MASK DETAILS</text>
</g>
<g font-size="2.8">
<text x="19" y="21.8">www.ti.com</text>
<text x="197.5" y="266.1">7</text>
<text x="73.8" y="271.7">Product Folder Links: TCAN11623-Q1 TCAN11625-Q1</text>
</g>
<text font-size="2.8" fill="#00f" x="154.5" y="266.2">Submit Document Feedback</text>
<text font-size="2.7" x="106.2" y="245.6">www.ti.com</text>
<g font-size="2.5">
<text x="172.1" y="21.9">SLLSFN4 – MAY 2021</text>
<text x="19.1" y="265.9">Copyright © 2021 Texas Instruments Incorporated</text>
</g>
<text font-size="2.4" x="139.2" y="41.3">PLASTIC SMALL OUTLINE - NO LEAD</text>
<g font-size="2.3">
<text x="72.5" y="57.7">14X (0.6)</text>
<text x="104.3" y="57.9">SYMM</text>
<text x="105" y="54">(1.6)</text>
<text x="68.6" y="61.8">14X (0.3)</text>
<text x="83.9" y="64.3">1</text>
<text x="129.7" y="67.4">14</text>
<text x="71.7" y="80.1">12X (0.65)</text>
<text x="131.6" y="80.8">(1.85)</text>
<text x="133.3" y="78.3">2X</text>
<text x="75.3" y="89.9">SYMM</text>
<text x="103.1" y="88.4">15</text>
<text x="131.6" y="95.7">(0.69)</text>
<text x="140.2" y="92.5">(4.2)</text>
<text x="132.4" y="98.2">TYP</text>
<text x="68.5" y="106">(</text>
<text x="71.5" y="106">0.2) VIA</text>
<text x="75.4" y="108.5">TYP</text>
<text x="83.8" y="117.3">7</text>
<text x="129.6" y="117">8</text>
<text x="65.3" y="121.5">(R0.05) TYP</text>
<text x="92.9" y="123.2">(0.55) TYP</text>
<text x="105" y="127.7">(2.8)</text>
<text x="91.9" y="140.6">EXPOSED METAL SHOWN</text>
<text x="100.8" y="143.1">SCALE:15X</text>
<text x="78.5" y="155.1">0.07 MAX</text>
<text x="141.3" y="155.1">0.07 MIN</text>
<text x="78.5" y="157.6">ALL AROUND</text>
<text x="141.3" y="157.6">ALL AROUND</text>
<text x="43.9" y="166.3">EXPOSED METAL</text>
<text x="109.1" y="166">EXPOSED METAL</text>
<text x="53.1" y="173.2">SOLDER MASK</text>
<text x="86.6" y="173.9">METAL</text>
<text x="150.5" y="173.4">SOLDER MASK</text>
<text x="53.1" y="175.7">OPENING</text>
<text x="116.3" y="176.9">SOLDER MASK</text>
<text x="116.5" y="174.4">METAL UNDER</text>
<text x="150.5" y="175.9">OPENING</text>
<text x="66.3" y="181.6">NON SOLDER MASK</text>
<text x="72.8" y="184.1">DEFINED</text>
<text x="135.5" y="183.2">SOLDER MASK</text>
<text x="138.8" y="185.7">DEFINED</text>
<text x="69.9" y="186.6">(PREFERRED)</text>
<text x="160" y="207.7">4225087/B</text>
<text x="173.3" y="207.7">01/2021</text>
<text x="33.1" y="212.2">NOTES: (continued)</text>
<text x="33.1" y="217.2">4. This package is designed to be soldered to a thermal pad on the board. For more information, see Texas Instruments literature</text>
<text x="35.7" y="219.7">number SLUA271 (www.ti.com/lit/slua271).</text>
<text x="33.1" y="222.3">5. Vias are optional depending on application, refer to device data sheet. If any vias are implemented, refer to their locations shown</text>
<text x="35.7" y="224.8">on this view. It is recommended that vias under paste be f</text>
<text x="94.6" y="224.8">illed, plugged or tented.</text>
</g>
</svg>
